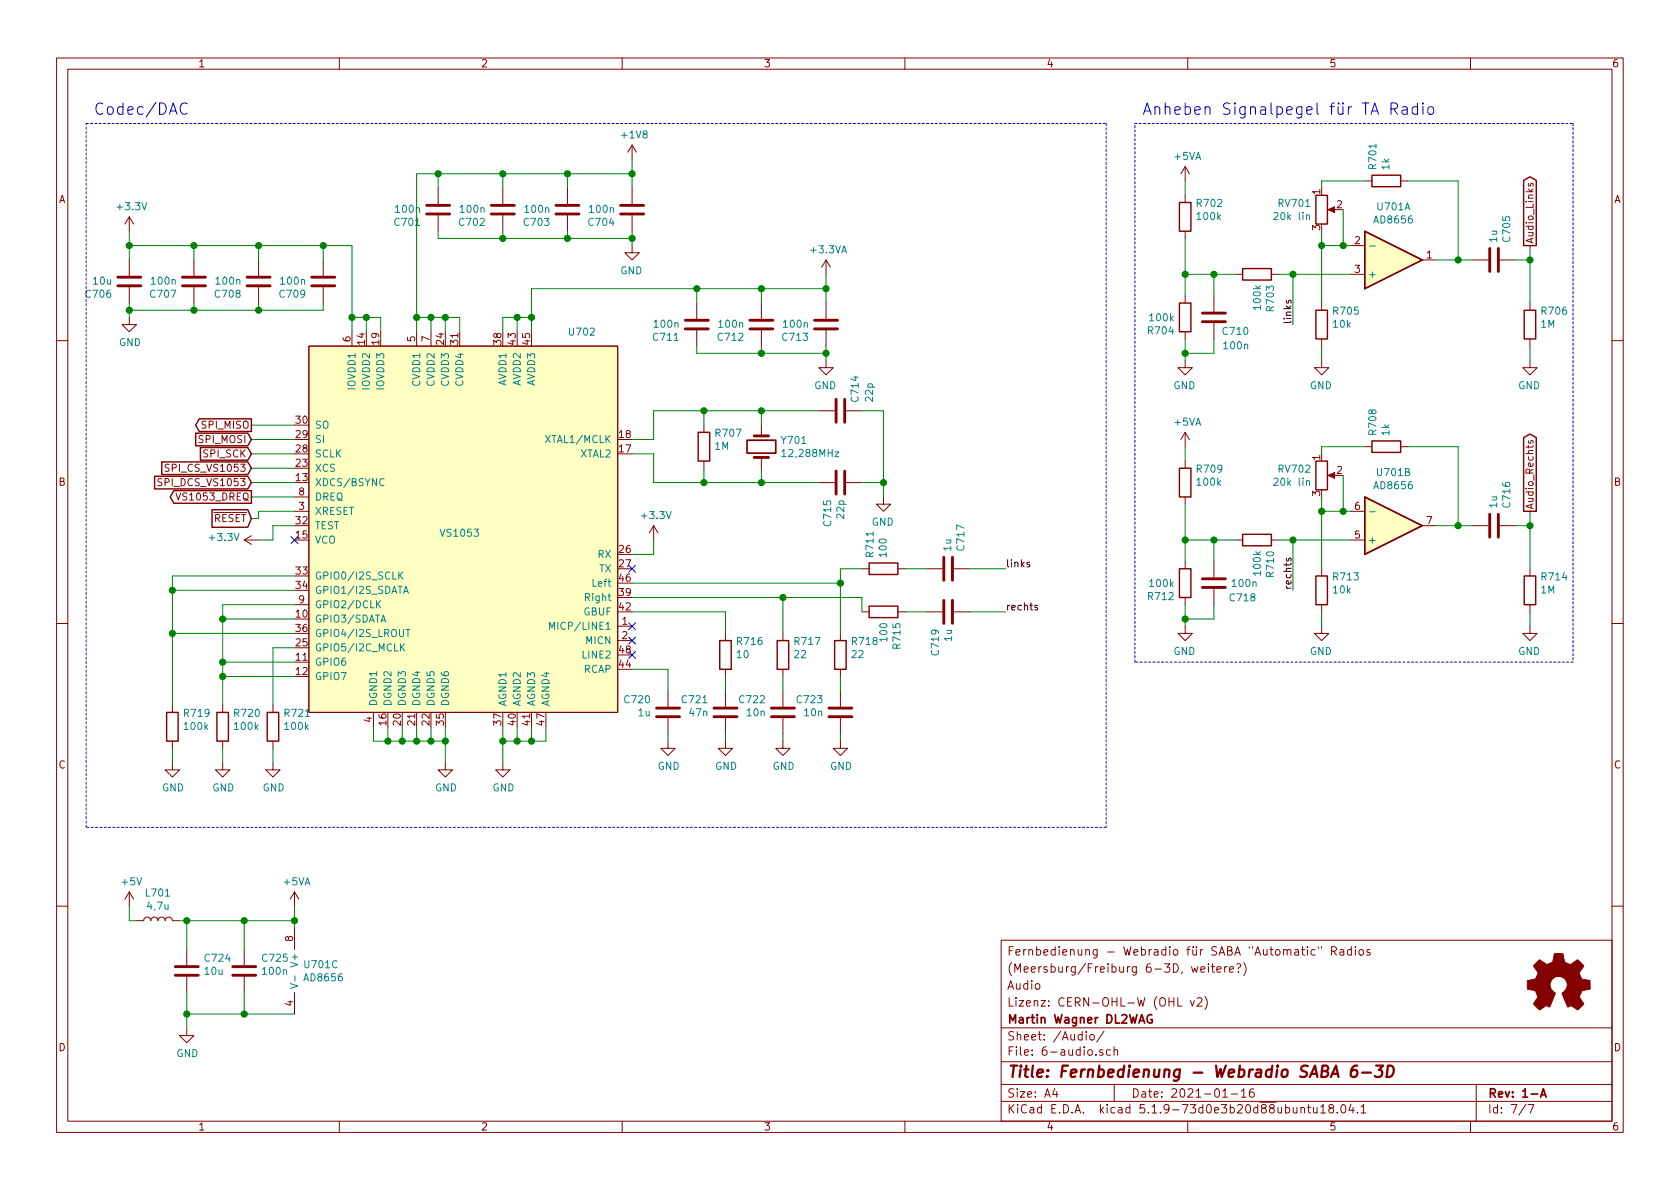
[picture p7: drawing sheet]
<svg xmlns="http://www.w3.org/2000/svg" width="297mm" height="210mm" viewBox="0 0 297 210" stroke-linecap="round" stroke-linejoin="round" font-family="sans-serif">
<g fill="none" stroke="#840000" stroke-width=".18">
<path d="M10 10.3h277v189.9h-277zM12 12.2h273v186.1h-273zM60 10.3v1.9M110 10.3v1.9M160 10.3v1.9M210 10.3v1.9M260 10.3v1.9M22.9 38.3v2.6M22.9 38.3l-.8 1.3M22.9 38.3l.7 1.3M77.5 33.3v2.8M77.5 38.1v2.8"/>
<path d="M88.9 33.3v2.8M88.9 38.1v2.8M100.3 33.3v2.8M100.3 38.1v2.8M111.8 25.6l-.8 1.3M111.8 25.6v2.6M111.8 33.3v2.8M111.8 38.1v2.8M111.8 25.6l.7 1.3M209.5 29.5v2.5M209.5 34.5v1.3M209.5 29.5l-.7 1.2"/>
<path d="M209.5 29.5l.8 1.2M235.2 37.1h1M241.3 32h1.3M247.6 32h1.3M270.3 32.4l-.1 .3 .2 .2h.2l.1-.5h.3v.5M22.9 56.1v1.3h1.2l-1.2 1.3-1.3-1.3h1.3M22.9 46v2.8M22.9 50.8v2.8M34.3 46v2.8M34.3 50.8v2.8M45.7 46v2.8M45.7 50.8v2.8"/>
<path d="M57.1 46v2.8M57.1 50.8v2.8M62.2 58.7v2.5M73.7 58.7v2.5M76.2 58.7v2.5M111.8 43.4v1.3h-1.3l1.3 1.3 1.2-1.3h-1.2M123.2 53.6v2.8M123.2 58.4v2.8M134.6 53.6v2.8M134.6 58.4v2.8M146 46l-.7 1.2M146 46v2.5"/>
<path d="M146 53.6v2.8M146 58.4v2.8M146 46l.8 1.2M209.5 40.9v1.3M209.5 52.3v1.3M209.5 58.7v1.2M214.6 52.3v2.8M214.6 57.1v2.8M218.4 48.5h1.3M224.8 48.5h1.3M233.7 53.6v1.3M233.7 59.9v1.3"/>
<path d="M238.8 48.5h2.5M238.8 43.4h2.5M251.5 46h2.5M260.3 46h2.8M265.2 46h2.8M270.5 53.6v1.3M270.5 59.9v1.3M10 60.2h2M54.6 61.2h54.6v64.8h-54.6zM124.5 75.2v1.2M134.6 75.2v1.9M144.8 72.6h2.8"/>
<path d="M146 63.7v1.3h-1.2l1.2 1.3 1.3-1.3h-1.3M149.6 72.6h2.8M209.5 63.7v1.3h-1.2l1.2 1.3 1.3-1.3h-1.3M209.5 76.4l-.7 1.3M209.5 76.4v2.6M209.5 76.4l.8 1.3M233.7 63.7v1.3h-1.3l1.3 1.3 1.2-1.3h-1.2M241.3 79h1.3M247.6 79h1.3M270.3 77.9l-.1 .3 .2 .2h.2l.1-.5h.3v.5M270.5 63.7v1.3h-1.3l1.3 1.3 1.3-1.3h-1.3M285 60.2h2"/>
<path d="M28.6 84.7l-.5-.1-.1 .2v.3l.5 .3 .1 .3-.2 .2-.5-.1M29.9 82.2l-.5-.1-.2 .1v.4l.6 .2 .1 .3-.2 .3-.5-.1M31.1 87.2l.4 1.2 .5-1.2M43.2 95.5h2.5M43.2 95.5l1.2 .8M44.4 94.7l-1.2 .8M52.1 90.4h2.5M52.1 87.9h2.5M115.6 93l-.8 1.2M115.6 93v2.5M115.6 93l.7 1.2M124.5 81.5v1.3"/>
<path d="M134.6 80.9v1.9M144.8 85.3h2.8M149.6 85.3h2.8M156.2 87.9v1.2h-1.3l1.3 1.3 1.3-1.3h-1.3M209.5 81.5v1.3M209.5 87.9v1.2M209.5 99.3v1.3M214.6 99.3v2.8M218.4 95.5h1.3M224.8 95.5h1.3M235.2 84.1h1M238.8 95.5h2.5"/>
<path d="M238.8 90.4h2.5M251.5 93h2.5M260.3 93h2.8M265.2 93h2.8M10 110.3h2M52.1 106.9h2.5M109.2 110.7h2.6M109.2 113.3h2.6M128.3 112v1.3M128.3 118.4v1.2M138.4 112v1.3M138.4 118.4v1.2"/>
<path d="M148.6 112v1.3M148.6 118.4v1.2M152.4 100.6h1.3M152.4 108.2h1.3M158.7 100.6h1.3M158.7 108.2h1.3M163.8 100.6h2.8M163.8 108.2h2.8M168.7 100.6h2.7M168.7 108.2h2.7M209.5 110.7v1.3h-1.2l1.2 1.3 1.3-1.3h-1.3M209.5 105.7v1.2"/>
<path d="M214.6 104.1v2.8M233.7 110.7v1.3h-1.3l1.3 1.3 1.2-1.3h-1.2M233.7 100.6v1.2M233.7 106.9v1.3M270.5 110.7v1.3h-1.3l1.3 1.3 1.3-1.3h-1.3M270.5 100.6v1.2M270.5 106.9v1.3M285 110.3h2M30.5 134.9v1.2h1.2l-1.2 1.3-1.3-1.3h1.3M30.5 124.7v1.3M30.5 131.1v1.2M39.4 134.9v1.2h1.2l-1.2 1.3-1.3-1.3h1.3"/>
<path d="M39.4 124.7v1.3M39.4 131.1v1.2M48.3 134.9v1.2h1.2l-1.2 1.3-1.3-1.3h1.3M48.3 124.7v1.3M48.3 131.1v1.2M66 126v2.5M78.7 134.9v1.2h1.3l-1.3 1.3-1.2-1.3h1.2M88.9 134.9v1.2h1.3l-1.3 1.3-1.3-1.3h1.3M118.1 131.1v1.2h1.3l-1.3 1.3-1.3-1.3h1.3M118.1 122.2v2.8M118.1 127v2.8M128.3 131.1v1.2h1.2l-1.2 1.3-1.3-1.3h1.3"/>
<path d="M128.3 122.2v2.8M128.3 127v2.8M138.4 131.1v1.2h1.3l-1.3 1.3-1.2-1.3h1.2M138.4 122.2v2.8M138.4 127v2.8M148.6 131.1v1.2h1.3l-1.3 1.3-1.3-1.3h1.3M148.6 122.2v2.8M148.6 127v2.8M22.9 157.7v2.6M22.9 157.7l-.8 1.3M22.9 157.7l.7 1.3M52.1 157.7l-.8 1.3"/>
<path d="M52.1 157.7v2.6M52.1 157.7l.7 1.3M10 160.2h2M24.1 162.8h1.3a.63 .63 0 0 1 .6-.6 .63 .63 0 0 1 .7 .6 .63 .63 0 0 1 .6-.6 .63 .63 0 0 1 .6 .6 .63 .63 0 0 1 .7-.6 .63 .63 0 0 1 .6 .6 .63 .63 0 0 1 .6-.6 .63 .63 0 0 1 .7 .6h1.2M33 167.9v2.8M33 172.7v2.8M43.2 167.9v2.8M43.2 172.7v2.8M52.1 164.1v3.8M52.1 175.5v3.8M177 166.3h108v32h-108zM208.3 176.4v1.5h.7"/>
<path d="M210.5 176.9l.3 1 .4-1M211.7 176.6l.2-.2h.3l.3 .2v.3l-.9 1h.9M212.3 171.4l.7-.1v-.3l-.5-.1-.2 .2 .1 .8h.6M213 176.2a1.71 1.71 0 0 1 0 2.3M213.7 170.4v.2M213.7 170.9v1M214.2 170.9h.6M214.4 170.4v1.3l.4 .2M215.2 171.4l.7-.1-.1-.3-.4-.1-.2 .2v.8h.6M216.5 170.9v1M217 170.9l-.3 .1-.2 .2M217.4 171.4l.7-.1-.1-.3-.4-.1-.2 .2v.8h.6"/>
<path d="M218.7 170.5l.5-.1a.38 .38 0 0 1 .2 .4 .38 .38 0 0 1-.4 .3l-.1 .3M218.9 171.8v.1M219.9 170.2a1.71 1.71 0 0 1 0 2.3M231.2 167.4v.2M231.2 167.9v1M232.5 168l-.4-.1-.3 .3 .1 .6 .2 .1 .4-.1M233.1 167.4v.3M233.7 167.4v.3M235.4 168.2l.7-.1 .2-.2-.1-.3-.2-.2h-.6v1.5M235.8 168.2l.5 .7M236.9 168h.6l.1 .9M237.6 168.3h-.5l-.2 .2v.3l.2 .1 .5-.1"/>
<path d="M238.9 168l-.4-.1-.3 .3 .1 .6 .2 .1 .4-.1M238.9 167.4v1.5M239.6 167.4v.2M239.6 167.9v1M240.4 168l.2-.1 .4 .1v.8l-.2 .1-.4-.1zM242.2 168l-.3-.1-.2 .2v.2l.5 .2v.3h-.5M285 160.2h2M33 181.9v1.2h1.3l-1.3 1.3-1.3-1.3h1.3M60 198.3v1.9M110 198.3v1.9M160 198.3v1.9M177 194.8h108"/>
<path d="M177 191.8h108M177 187.8h108M177 181.8h108M186.5 192.5l-.4 1h1M186.8 193v1M192 182.4v.2M192 182.9v1M192.8 183.1l.2-.2 .4 .2v.7l-.2 .1-.4-.1zM195 185.7l-.4-.1-.2 .2 .1 .2 .5 .2v.3h-.6M195.2 182.3l-1.3 2M196.3 185.7l-.4-.1-.3 .3 .1 .6 .2 .1 .4-.1M197 185.7l.2-.1 .4 .1v.9"/>
<path d="M197 185.1v1.5M197 191.8v3M210 198.3v1.9M216.2 194h.8M217.7 193.5h1.1M219.5 193l.4-.5v1.5M219.5 194h.8M221.6 192.5a.59 .59 0 0 0-.7 .7l.1 .7 .2 .1 .5-.1 .1-.5-.2-.2-.4-.1-.3 .3M230 196l.2-.2 .4 .1 .1 .9M230 195.8v1M231.2 195.8h.5M231.4 195.3v1.3l.3 .2"/>
<path d="M232.2 195.8l.1 .9 .4 .1 .2-.1M232.9 195.8v1M233.5 195.8l.4-.5v1.5M233.5 196.8h.9M235.2 196l-.3-.3 .2-.3a.48 .48 0 0 1 .6 .1v.4a.52 .52 0 0 0-.7 .2 .52 .52 0 0 0 .1 .6l.4 .1 .2-.1 .1-.4-.3-.3M236.4 196.7v.1M237.3 195.4l.1-.1a.8 .8 0 0 1 .6 .8 .8 .8 0 0 1-.6 .7 1 1 0 0 1-.1-1.4zM238.9 195.2l-.4 1.1h.9M239.2 195.8v1M240 196.7v.1M240.6 195.8l.5-.5v1.5M240.6 196.8h.9"/>
<path d="M260 198.3v1.9M261 191.8v6.5M269.8 195.2l-1.2 2M270.2 195.3h1l-.6 1.5"/>
</g>
<path d="M132.1 77.8h5.1v2.3h-5.1zM203.7 179.5a.73 .73 0 0 0-.9 .5 .73 .73 0 0 0 .5 .9l.4-.1v-.5h-.2M272.4 194l.5-1.5 .5 1.5M272.5 193.6h.7" fill="none" stroke="#840000" stroke-width=".3"/>
<path d="M240 188.4a.93 .93 0 0 0-1.1 .9l-.1 .8 .2 .2a.66 .66 0 0 0 1-.2v-.5l-.3-.4a.69 .69 0 0 0-.8 .4M240.8 189.7h1.6M243.3 188.4h1.3l-.8 .8a.48 .48 0 0 1 .6 .4l-.1 .5-.2 .2-.8 .1-.2-.1M245.4 188.4h.5a.95 .95 0 0 1 .4 1.6 .9 .9 0 0 1-1.1 .4z" fill="none" stroke="#840000" stroke-width=".41"/>
<g fill="none" stroke="#840000" stroke-width=".25">
<path d="M208.5 35.8h2.1v5.1h-2.1zM232.7 34.5h2v5.1h-2zM242.6 31h5v2h-5zM269.4 31.9l1.1-.6 1.1 .6v11.5h-2.2zM208.5 53.6h2.1v5.1h-2.1zM219.7 47.5h5.1v2h-5.1zM232.7 54.9h2v5h-2zM241.3 40.9l10.2 5.1-10.2 5zM269.5 54.9h2v5h-2zM34.6 76.6h9.2l.6 1.1-.6 1.1h-9.2zM35.2 74.1h9.2v2.2h-9.2l-.6-1.1zM35.4 79.1h8.4l.6 1.2-.6 1.1h-8.4z"/>
<path d="M123.4 76.4h2.1v5.1h-2.1zM242.6 78h5v2h-5zM269.4 77.4l1.1-.6 1.1 .6v13h-2.2zM27.3 84.2h16.5l.6 1.1-.6 1.2h-16.5zM28.6 81.7h15.2l.6 1.1-.6 1.1h-15.2zM30.7 86.8h13.7v2.2h-13.7l-.6-1.1zM37.5 90.1h6.3l.6 1.6-.6 1.5h-6.3zM153.7 99.6h5v2h-5zM208.5 82.8h2.1v5.1h-2.1zM219.7 94.5h5.1v2h-5.1zM232.7 81.5h2v5.1h-2zM241.3 87.9l10.2 5.1-10.2 5z"/>
<path d="M127.3 113.3h2v5.1h-2zM137.4 113.3h2v5.1h-2zM147.6 113.3h2v5.1h-2zM153.7 107.2h5v2h-5zM208.5 100.6h2.1v5.1h-2.1zM232.7 101.8h2v5.1h-2zM269.5 101.8h2v5.1h-2zM29.5 126h2v5.1h-2zM38.4 126h2v5.1h-2zM47.2 126h2.1v5.1h-2.1z"/>
</g>
<g fill="none" stroke="#840000" stroke-width=".51">
<path d="M75.4 36.3h4.1M75.4 37.8h4.1M86.9 36.3h4M86.9 37.8h4M98.3 36.3h4.1M98.3 37.8h4.1M109.7 36.3h4.1M109.7 37.8h4.1M20.8 49h4.1M20.8 50.5h4.1M32.3 49h4M32.3 50.5h4"/>
<path d="M43.7 49h4.1M43.7 50.5h4.1M55.1 49h4.1M55.1 50.5h4.1M121.2 56.6h4M121.2 58.2h4M132.6 56.6h4.1M132.6 58.2h4.1M144 56.6h4.1M144 58.2h4.1M212.6 55.4h4.1M212.6 56.9h4.1"/>
<path d="M263.4 43.9v4.1M264.9 43.9v4.1M133.3 77.1h2.6M147.8 70.6v4.1M149.4 70.6v4.1M133.3 80.9h2.6M147.8 83.3v4.1M149.4 83.3v4.1M166.9 98.5v4.1M168.4 98.5v4.1M263.4 90.9v4.1M264.9 90.9v4.1"/>
<path d="M166.9 106.2v4M168.4 106.2v4M212.6 103.9h4.1M212.6 102.4h4.1M116.1 126.7h4M116.1 125.2h4M126.2 126.7h4.1M126.2 125.2h4.1M136.4 126.7h4.1M136.4 125.2h4.1M146.6 126.7h4M146.6 125.2h4"/>
<path d="M31 172.5h4.1M31 170.9h4.1M41.1 172.5h4.1M41.1 170.9h4.1"/>
</g>
<g fill="#840000" stroke="#840000" stroke-width=".18">
<path d="M234.8 84.1l1.2-.5v1z"/>
<path d="M234.8 37.1l1.2-.5v1z"/>
<path d="M271.7 170.2l.5-.5 .9 .6a.62 .62 0 0 0 1 0l.2-.1a1.62 1.62 0 0 0 .5-1.3l.1-.3 1.4 .1 .2 .7a.74 .74 0 0 0 .7 1l.5 .2 1.3-.9 1 1.1-.4 .6a.75 .75 0 0 0-.1 1.2l.2 .5 1.4 .3 .1 1.5-1.5 .3v.1a1.23 1.23 0 0 0-.3 1.2l.6 1-.1 .2-1 .9-.8-.6a.54 .54 0 0 0-.8 .1l-1.1-2.4a2.33 2.33 0 0 0 .9-1.9 1.54 1.54 0 0 0-2.5-.7 1.54 1.54 0 0 0 .4 2.5l-1.1 2.5a.69 .69 0 0 0-1.1 .1l-.6 .4-1.1-1.1 .8-1.2-.2-.5a.71 .71 0 0 0-.9-.7l-.7-.2v-1.5l.4-.1a1.11 1.11 0 0 0 1.2-.7 .72 .72 0 0 0-.2-1.2l-.4-.6z"/>
</g>
<g fill="none" stroke="#008484" stroke-width=".18">
<path d="M231 38.1l.2-.1h.3v.8M242.2 43.5h1M138.3 79.8l.3-.3v1.2M67.9 84.8a.5 .5 0 0 0-.6 0 .5 .5 0 0 0-.2 .6 .45 .45 0 0 0 .3 .4 .45 .45 0 0 0 .5 0M138.3 80.7h.7M231 85.1l.2-.1h.3v.8M242.2 90.5h1M66.8 106.8l.5 .7M67.3 106.2l-.7 .8M67.4 110l.4-1.2 .4 1.2M67.5 109.7h.6M70.5 101.1v1.3"/>
<path d="M70.7 101.7l.5 .7M70.8 113.8v1.3M71 114.4l.5 .7M71.2 101.1l-.7 .8M71.3 104.9l.5-1.2 .4 1.2M71.5 104.6h.6M71.5 113.8l-.7 .8M71.8 111.3h.7M72.1 111.3v1.3M97.2 111.3v-1.3l.4 .9 .4-.9v1.3M51.4 173.9l1.2 .5-1.2 .4M52.1 172.6v.9"/>
</g>
<g fill="#ffffc2" stroke="#ffffc2" stroke-width=".18">
<path d="M241.3 87.9l10.2 5.1-10.2 5z"/>
<path d="M241.3 40.9l10.2 5.1-10.2 5z"/>
<path d="M54.6 61.2h54.6v64.8h-54.6z"/>
</g>
<path d="M15.2 21.8h180.4M195.6 21.8v124.5M200.7 21.8h77.4M278.1 21.8v95.3M200.7 117.1v-95.3M278.1 117.1h-77.4M15.2 146.3v-124.5M195.6 146.3h-180.4" fill="none" stroke="#0000c2" stroke-width=".18" stroke-dasharray=".4 .4"/>
<g fill="none" stroke="#008400" stroke-width=".18">
<path d="M77.5 30.7v2.6M88.9 30.7v2.6M100.3 30.7v2.6M111.8 28.2v5.1M111.8 30.7h-38.1v28M209.5 32v2.5M237.5 37.1v6.3M241.3 32h-7.6v1.3M248.9 32h8.9v14M22.9 40.9v5.1M22.9 53.6v2.5M22.9 43.4h39.3v15.3"/>
<path d="M34.3 43.4v2.6M34.3 53.6v1.3M45.7 43.4v2.6M45.7 53.6v1.3M57.1 53.6v1.3h-34.2M57.1 43.4v2.6M62.2 56.1h5.1v2.6M64.8 56.1v2.6M73.7 56.1h7.6v2.6M76.2 56.1v2.6M77.5 40.9v1.3h34.3M78.7 56.1v2.6"/>
<path d="M88.9 40.9v1.3M91.4 56.1v2.6M94 56.1h-5.1v2.6M100.3 40.9v1.3M111.8 40.9v2.5M123.2 51v2.6M134.6 51v2.6M146 51h-52v7.7M146 48.5v5.1M209.5 42.2v10.1M209.5 59.9v3.8M209.5 48.5h8.9"/>
<path d="M214.6 48.5v3.8M214.6 59.9v2.6h-5.1M226.1 48.5h12.7M228.6 48.5v8.9M233.7 40.9v12.7M233.7 43.4h5.1M254 46h6.3M268 46h2.5M270.5 43.4v10.2M44.4 77.7h7.7M44.4 75.2h7.7M123.2 61.2v1.3h22.8"/>
<path d="M124.5 72.6v2.6M134.6 61.2v1.3M134.6 72.6v2.6M144.8 72.6h-29.2v5.1h-3.8M146 61.2v2.5M152.4 72.6h3.8v15.3M209.5 79v2.5M233.7 61.2v2.5M241.3 79h-7.6v1.3M248.9 79h8.9v14M270.5 61.2v2.5M44.4 82.8h7.7"/>
<path d="M44.4 80.3h7.7M44.4 85.3h7.7M44.4 87.9h7.7M52.1 93h-3.8v2.5h-2.6M52.1 90.4h-6.4v1.3h-1.3M111.8 80.3h3.8v5h29.2M115.6 95.5v2.5h-3.8M124.5 82.8v2.5M134.6 82.8v2.5M152.4 85.3h3.8M209.5 95.5h8.9M209.5 89.1v10.2"/>
<path d="M214.6 95.5v3.8M226.1 95.5h12.7M228.6 95.5v8.9M233.7 90.4h5.1M233.7 87.9v12.7M237.5 84.1v6.3M254 93h6.3M268 93h2.5M270.5 90.4v10.2M30.5 112h21.6M30.5 104.4h21.6M39.4 109.5h12.7"/>
<path d="M39.4 117.1h12.7M39.4 119.6h12.7M52.1 114.5h-3.8v10.2M52.1 106.9h-12.7v17.8M52.1 101.8h-21.6v22.9M111.8 118.4h6.3v3.8M111.8 108.2h16.5v3.8M111.8 103.1h36.8M111.8 105.7h40.6v2.5M128.3 119.6v2.6M138.4 105.7v6.3M138.4 119.6v2.6"/>
<path d="M148.6 119.6v2.6M152.4 100.6h-3.8v11.4M160 108.2h3.8M160 100.6h3.8M171.4 108.2h6.4M171.4 100.6h6.4M209.5 106.9v3.8M214.6 106.9v2.6h-5.1M233.7 108.2v2.5M270.5 108.2v2.5M30.5 132.3v2.6M39.4 132.3v2.6"/>
<path d="M48.3 132.3v2.6M66 128.5v2.6h12.7M68.6 128.5v2.6M71.1 128.5v2.6M73.7 128.5v2.6M76.2 128.5v2.6M78.7 128.5v6.4M88.9 128.5v6.4M91.4 128.5v2.6M94 128.5v2.6M96.5 128.5v2.6h-7.6M118.1 129.8v1.3"/>
<path d="M128.3 129.8v1.3M138.4 129.8v1.3M148.6 129.8v1.3M22.9 160.3v2.5h1.2M31.7 162.8h20.4M33 162.8v5.1M33 175.5v6.4M33 179.3h19.1M43.2 162.8v5.1M43.2 175.5v3.8M52.1 160.3v3.8"/>
</g>
<path d="M227.5 53.1l-.1 .3 .2 .2h.2l.1-.5h.3v.5M182 99.5l-.3-.1-.1 .2v.2l.4 .1v.3h-.4M227.5 98.7l-.1 .3 .2 .2h.2l.1-.5h.3v.5M183.4 107.1l-.3-.1-.1 .2v.2l.4 .1v.3h-.4" fill="none" stroke="#000" stroke-width=".18"/>
<path d="M33.1 18.4a.82 .82 0 0 0-1 0 .82 .82 0 0 0-.2 .9 .75 .75 0 0 0 .3 .8 .75 .75 0 0 0 .9-.1M245.9 19.2h.8a.54 .54 0 0 0 .4-.5 .54 .54 0 0 0-.4-.5h-.8v2M246.4 19.2l.7 1M248 19l.2-.1 .5 .1 .1 1.2M248.8 19.3l-.6 .2a.39 .39 0 0 0-.4 .3 .39 .39 0 0 0 .4 .4l.6-.1M250.6 19l-.5-.1-.4 .3v.6l.2 .3 .2 .1 .5-.1M250.6 18.2v2M251.6 18.2l-.1 .1h.2l-.1-.1v.2M251.6 18.9v1.3M252.6 19a.54 .54 0 0 1 .9 .2v.6a.54 .54 0 0 1-.5 .4 .54 .54 0 0 1-.5-.4v-.6z" fill="none" stroke="#0000c2" stroke-width=".18"/>
<g fill="#008400" stroke="#008400" stroke-width=".25">
<circle cx="146.1" cy="62.5" r=".51"/>
<circle cx="33" cy="162.8" r=".51"/>
<circle cx="78.7" cy="131.1" r=".51"/>
<circle cx="64.8" cy="56.1" r=".51"/>
<circle cx="91.4" cy="131.1" r=".51"/>
<circle cx="43.2" cy="162.8" r=".51"/>
<circle cx="94" cy="131.1" r=".51"/>
<circle cx="43.2" cy="179.3" r=".51"/>
<circle cx="33" cy="179.3" r=".51"/>
<circle cx="62.2" cy="56.1" r=".51"/>
<circle cx="76.2" cy="131.1" r=".51"/>
<circle cx="52.1" cy="162.8" r=".51"/>
<circle cx="73.7" cy="131.1" r=".51"/>
<circle cx="71.1" cy="131.1" r=".51"/>
<circle cx="88.9" cy="42.2" r=".51"/>
<circle cx="68.6" cy="131.1" r=".51"/>
<circle cx="134.6" cy="62.5" r=".51"/>
<circle cx="138.4" cy="105.7" r=".51"/>
<circle cx="30.5" cy="104.4" r=".51"/>
<circle cx="30.5" cy="112" r=".51"/>
<circle cx="39.4" cy="109.5" r=".51"/>
<circle cx="39.4" cy="117.1" r=".51"/>
<circle cx="39.4" cy="119.6" r=".51"/>
<circle cx="148.6" cy="103.1" r=".51"/>
<circle cx="134.6" cy="85.3" r=".51"/>
<circle cx="45.7" cy="54.9" r=".51"/>
<circle cx="209.6" cy="48.5" r=".51"/>
<circle cx="45.7" cy="43.4" r=".51"/>
<circle cx="134.6" cy="72.6" r=".51"/>
<circle cx="156.2" cy="85.3" r=".51"/>
<circle cx="124.5" cy="72.6" r=".51"/>
<circle cx="57.2" cy="43.4" r=".51"/>
<circle cx="124.5" cy="85.3" r=".51"/>
<circle cx="88.9" cy="131.1" r=".51"/>
<circle cx="100.3" cy="30.7" r=".51"/>
<circle cx="111.8" cy="42.2" r=".51"/>
<circle cx="94" cy="56.1" r=".51"/>
<circle cx="237.5" cy="43.4" r=".51"/>
<circle cx="233.7" cy="43.4" r=".51"/>
<circle cx="270.5" cy="46" r=".51"/>
<circle cx="77.5" cy="30.7" r=".51"/>
<circle cx="257.8" cy="93" r=".51"/>
<circle cx="100.3" cy="42.2" r=".51"/>
<circle cx="73.7" cy="56.1" r=".51"/>
<circle cx="91.4" cy="56.1" r=".51"/>
<circle cx="78.7" cy="56.1" r=".51"/>
<circle cx="88.9" cy="30.7" r=".51"/>
<circle cx="209.6" cy="109.5" r=".51"/>
<circle cx="76.2" cy="56.1" r=".51"/>
<circle cx="111.8" cy="30.7" r=".51"/>
<circle cx="209.6" cy="95.5" r=".51"/>
<circle cx="214.6" cy="95.5" r=".51"/>
<circle cx="228.6" cy="95.5" r=".51"/>
<circle cx="209.6" cy="62.5" r=".51"/>
<circle cx="134.6" cy="51" r=".51"/>
<circle cx="214.6" cy="48.5" r=".51"/>
<circle cx="22.9" cy="43.4" r=".51"/>
<circle cx="270.5" cy="93" r=".51"/>
<circle cx="228.6" cy="48.5" r=".51"/>
<circle cx="233.7" cy="90.4" r=".51"/>
<circle cx="123.2" cy="51" r=".51"/>
<circle cx="237.5" cy="90.4" r=".51"/>
<circle cx="34.3" cy="43.4" r=".51"/>
<circle cx="146.1" cy="51" r=".51"/>
<circle cx="34.3" cy="54.9" r=".51"/>
<circle cx="257.8" cy="46" r=".51"/>
<circle cx="22.9" cy="54.9" r=".51"/>
</g>
<path d="M51.5 94.9l1.2 1.2M52.7 94.9l-1.2 1.2M111.2 100l1.2 1.2M112.4 100l-1.2 1.2M111.2 115.2l1.2 1.2M111.2 112.7l1.2 1.2M111.2 110.1l1.2 1.2M112.4 115.2l-1.2 1.2M112.4 112.7l-1.2 1.2M112.4 110.1l-1.2 1.2" fill="none" stroke="#000084" stroke-width=".18"/>
<g font-size="2.8" fill="#0000c2">
<text x="16.5" y="20.3">Codec/DAC</text>
<text x="201.9" y="20.3">Anheben Signalpegel für TA Radio</text>
</g>
<text font-size="2.8" fill="#840000" x="178" y="190.5">Title: Fernbedienung - Webradio SABA 6-3D</text>
<g font-size="2.1" fill="#840000">
<text x="178" y="172">(Meersburg/Freiburg 6-3D, weitere?)</text>
<text x="178" y="169">Fernbedienung - Webradio für SABA &quot;Automatic&quot; Radios</text>
<text x="178" y="178">Lizenz: CERN-OHL-W (OHL v2)</text>
<text x="178" y="175">Audio</text>
<text x="178" y="184">Sheet: /Audio/</text>
<text x="178" y="181">Martin Wagner DL2WAG</text>
<text x="178" y="186.7">File: 6-audio.sch</text>
<text x="178" y="196.9">KiCad E.D.A. kicad 5.1.9-73d0e3b20d88ubuntu18.04.1</text>
<text x="178" y="194.1">Size: A4</text>
<text x="200" y="194.1">Date: 2021-01-16</text>
<text x="263" y="194.1">Rev: 1-A</text>
<text x="263" y="196.9">Id: 7/7</text>
</g>
<g font-size="1.8" fill="#840000">
<text x="35" y="11.9">1</text>
<text x="85" y="11.9">2</text>
<text x="135" y="11.9">3</text>
<text x="185" y="11.9">4</text>
<text x="235" y="11.9">5</text>
<text x="285" y="11.9">6</text>
<text x="10.4" y="35.9">A</text>
<text x="233.4" y="34.4" transform="rotate(-90 233.4 34.4)">1</text>
<text x="285.4" y="35.9">A</text>
<text x="233.4" y="40.7" transform="rotate(-90 233.4 40.7)">3</text>
<text x="236.4" y="36.8">2</text>
<text x="239.5" y="43.2">2</text>
<text x="252.2" y="45.7">1</text>
<text x="271.1" y="43.2" transform="rotate(-90 271.1 43.2)">Audio_Links</text>
<text x="239.5" y="48.3">3</text>
<text x="62" y="60.4" transform="rotate(-90 62 60.4)">6</text>
<text x="64.5" y="60.9" transform="rotate(-90 64.5 60.9)">14</text>
<text x="67.1" y="60.9" transform="rotate(-90 67.1 60.9)">19</text>
<text x="73.4" y="60.4" transform="rotate(-90 73.4 60.4)">5</text>
<text x="75.9" y="60.4" transform="rotate(-90 75.9 60.4)">7</text>
<text x="78.5" y="60.9" transform="rotate(-90 78.5 60.9)">24</text>
<text x="81" y="60.9" transform="rotate(-90 81 60.9)">31</text>
<text x="88.6" y="60.9" transform="rotate(-90 88.6 60.9)">38</text>
<text x="91.2" y="60.9" transform="rotate(-90 91.2 60.9)">43</text>
<text x="93.7" y="60.9" transform="rotate(-90 93.7 60.9)">45</text>
<text x="35.8" y="75.8">SPI_MISO</text>
<text x="52.4" y="77.5">29</text>
<text x="52.4" y="74.9">30</text>
<text x="109.5" y="77.5">18</text>
<text x="30.1" y="83.4">SPI_CS_VS1053</text>
<text x="35.3" y="78.4">SPI_MOSI</text>
<text x="36.1" y="80.9">SPI_SCK</text>
<text x="52.4" y="82.5">23</text>
<text x="52.4" y="80">28</text>
<text x="109.5" y="80">17</text>
<text x="233.4" y="81.4" transform="rotate(-90 233.4 81.4)">1</text>
<text x="236.4" y="83.8">2</text>
<text x="10.4" y="85.9">B</text>
<text x="28.8" y="86">SPI_DCS_VS1053</text>
<text x="31.8" y="88.5">VS1053_DREQ</text>
<text x="52.4" y="85.1">13</text>
<text x="52.9" y="87.6">8</text>
<text x="233.4" y="87.7" transform="rotate(-90 233.4 87.7)">3</text>
<text x="285.4" y="85.9">B</text>
<text x="37.8" y="92.3">RESET</text>
<text x="52.4" y="95.2">15</text>
<text x="52.4" y="92.7">32</text>
<text x="52.9" y="90.2">3</text>
<text x="239.5" y="95.2">5</text>
<text x="239.5" y="90.2">6</text>
<text x="252.2" y="92.7">7</text>
<text x="271.1" y="90.2" transform="rotate(-90 271.1 90.2)">Audio_Rechts</text>
<text x="52.4" y="101.6">33</text>
<text x="109.5" y="97.8">26</text>
<text x="109.5" y="100.3">27</text>
<text x="52.4" y="104.1">34</text>
<text x="52.9" y="106.7">9</text>
<text x="109.5" y="105.4">39</text>
<text x="109.5" y="107.9">42</text>
<text x="109.5" y="102.9">46</text>
<text x="52.4" y="109.2">10</text>
<text x="52.4" y="111.8">36</text>
<text x="110" y="110.5">1</text>
<text x="110" y="113">2</text>
<text x="52.4" y="116.8">11</text>
<text x="52.4" y="119.4">12</text>
<text x="52.4" y="114.3">25</text>
<text x="109.5" y="118.1">44</text>
<text x="109.5" y="115.6">48</text>
<text x="65.8" y="127.7" transform="rotate(-90 65.8 127.7)">4</text>
<text x="68.3" y="128.2" transform="rotate(-90 68.3 128.2)">16</text>
<text x="70.9" y="128.2" transform="rotate(-90 70.9 128.2)">20</text>
<text x="73.4" y="128.2" transform="rotate(-90 73.4 128.2)">21</text>
<text x="75.9" y="128.2" transform="rotate(-90 75.9 128.2)">22</text>
<text x="78.5" y="128.2" transform="rotate(-90 78.5 128.2)">35</text>
<text x="88.6" y="128.2" transform="rotate(-90 88.6 128.2)">37</text>
<text x="91.2" y="128.2" transform="rotate(-90 91.2 128.2)">40</text>
<text x="93.7" y="128.2" transform="rotate(-90 93.7 128.2)">41</text>
<text x="96.3" y="128.2" transform="rotate(-90 96.3 128.2)">47</text>
<text x="10.4" y="135.9">C</text>
<text x="285.4" y="135.9">C</text>
<text x="51.8" y="166.5" transform="rotate(-90 51.8 166.5)">8</text>
<text x="51.8" y="177.9" transform="rotate(-90 51.8 177.9)">4</text>
<text x="10.4" y="185.9">D</text>
<text x="285.4" y="185.9">D</text>
<text x="35" y="199.9">1</text>
<text x="85" y="199.9">2</text>
<text x="135" y="199.9">3</text>
<text x="185" y="199.9">4</text>
<text x="235" y="199.9">5</text>
<text x="285" y="199.9">6</text>
</g>
<g font-size="1.8" fill="#008484">
<text x="110.1" y="24.5">+1V8</text>
<text x="207.7" y="28.3">+5VA</text>
<text x="243.4" y="29.8" transform="rotate(-90 243.4 29.8)">R701</text>
<text x="245.7" y="30" transform="rotate(-90 245.7 30)">1k</text>
<text x="20.9" y="37.2">+3.3V</text>
<text x="69.9" y="39.9">C701</text>
<text x="70.1" y="37.6">100n</text>
<text x="81.3" y="39.9">C702</text>
<text x="81.5" y="37.6">100n</text>
<text x="92.8" y="39.9">C703</text>
<text x="92.9" y="37.6">100n</text>
<text x="104.2" y="39.9">C704</text>
<text x="104.4" y="37.6">100n</text>
<text x="211.7" y="36.6">R702</text>
<text x="211.8" y="38.9">100k</text>
<text x="225.7" y="38.9">20k lin</text>
<text x="226.2" y="36.6">RV701</text>
<text x="243.2" y="39.5">AD8656</text>
<text x="243.6" y="37.2">U701A</text>
<text x="143.5" y="44.8">+3.3VA</text>
<text x="264.7" y="42.8" transform="rotate(-90 264.7 42.8)">1u</text>
<text x="267" y="42.6" transform="rotate(-90 267 42.6)">C705</text>
<text x="15.3" y="52.6">C706</text>
<text x="16.6" y="50.3">10u</text>
<text x="26.7" y="52.6">C707</text>
<text x="26.9" y="50.3">100n</text>
<text x="38.2" y="52.6">C708</text>
<text x="38.3" y="50.3">100n</text>
<text x="49.6" y="52.6">C709</text>
<text x="49.8" y="50.3">100n</text>
<text x="109.7" y="48.5">GND</text>
<text x="241.8" y="49.1">+</text>
<text x="100.8" y="59.4">U702</text>
<text x="115.8" y="58">100n</text>
<text x="127.2" y="58">100n</text>
<text x="138.7" y="58">100n</text>
<text x="203.1" y="59.1">R704</text>
<text x="203.4" y="56.8">100k</text>
<text x="216.3" y="59.2">C710</text>
<text x="222.9" y="54.6" transform="rotate(-90 222.9 54.6)">100k</text>
<text x="225.2" y="54.9" transform="rotate(-90 225.2 54.9)">R703</text>
<text x="235.8" y="58">10k</text>
<text x="235.9" y="55.6">R705</text>
<text x="272.5" y="58">1M</text>
<text x="272.7" y="55.6">R706</text>
<text x="21" y="61.2">GND</text>
<text x="115.6" y="60.3">C711</text>
<text x="127.1" y="60.3">C712</text>
<text x="138.5" y="60.3">C713</text>
<text x="216.5" y="61.8">100n</text>
<text x="62.9" y="68.8" transform="rotate(-90 62.9 68.8)">IOVDD1</text>
<text x="65.4" y="68.8" transform="rotate(-90 65.4 68.8)">IOVDD2</text>
<text x="67.9" y="68.8" transform="rotate(-90 67.9 68.8)">IOVDD3</text>
<text x="74.3" y="68.2" transform="rotate(-90 74.3 68.2)">CVDD1</text>
<text x="76.8" y="68.2" transform="rotate(-90 76.8 68.2)">CVDD2</text>
<text x="79.4" y="68.2" transform="rotate(-90 79.4 68.2)">CVDD3</text>
<text x="81.9" y="68.2" transform="rotate(-90 81.9 68.2)">CVDD4</text>
<text x="89.5" y="68.2" transform="rotate(-90 89.5 68.2)">AVDD1</text>
<text x="92.1" y="68.2" transform="rotate(-90 92.1 68.2)">AVDD2</text>
<text x="94.6" y="68.2" transform="rotate(-90 94.6 68.2)">AVDD3</text>
<text x="144" y="68.8">GND</text>
<text x="151.8" y="70.9" transform="rotate(-90 151.8 70.9)">C714</text>
<text x="154.4" y="70.9" transform="rotate(-90 154.4 70.9)">22p</text>
<text x="207.5" y="68.8">GND</text>
<text x="231.6" y="68.8">GND</text>
<text x="268.4" y="68.8">GND</text>
<text x="55.6" y="75.8">SO</text>
<text x="126.6" y="77.2">R707</text>
<text x="207.7" y="75.3">+5VA</text>
<text x="243.4" y="76.8" transform="rotate(-90 243.4 76.8)">R708</text>
<text x="245.7" y="77" transform="rotate(-90 245.7 77)">1k</text>
<text x="55.6" y="83.4">XCS</text>
<text x="55.6" y="80.9">SCLK</text>
<text x="55.6" y="78.4">SI</text>
<text x="97" y="78.4">XTAL1/MCLK</text>
<text x="102.6" y="80.9">XTAL2</text>
<text x="126.4" y="79.5">1M</text>
<text x="138.3" y="78.5">Y701</text>
<text x="138.7" y="80.8">12,288MHz</text>
<text x="211.7" y="83.6">R709</text>
<text x="226.2" y="83.6">RV702</text>
<text x="55.6" y="86">XDCS/BSYNC</text>
<text x="55.6" y="88.5">DREQ</text>
<text x="211.8" y="85.9">100k</text>
<text x="225.7" y="85.9">20k lin</text>
<text x="243.2" y="86.5">AD8656</text>
<text x="243.6" y="84.2">U701B</text>
<text x="264.7" y="89.8" transform="rotate(-90 264.7 89.8)">1u</text>
<text x="267" y="89.6" transform="rotate(-90 267 89.6)">C716</text>
<text x="37.2" y="95.7">+3.3V</text>
<text x="55.6" y="91.1">XRESET</text>
<text x="55.6" y="93.6">TEST</text>
<text x="78.1" y="94.9">VS1053</text>
<text x="113.6" y="91.8">+3.3V</text>
<text x="147" y="92.9" transform="rotate(-90 147 92.9)">C715</text>
<text x="149.3" y="91.6" transform="rotate(-90 149.3 91.6)">22p</text>
<text x="154.1" y="93">GND</text>
<text x="55.6" y="96.1">VCO</text>
<text x="105.7" y="98.7">RX</text>
<text x="105.9" y="101.2">TX</text>
<text x="154.5" y="98.4" transform="rotate(-90 154.5 98.4)">R711</text>
<text x="156.8" y="98.4" transform="rotate(-90 156.8 98.4)">100</text>
<text x="168.2" y="97.4" transform="rotate(-90 168.2 97.4)">1u</text>
<text x="170.5" y="97.2" transform="rotate(-90 170.5 97.2)">C717</text>
<text x="222.9" y="101.6" transform="rotate(-90 222.9 101.6)">100k</text>
<text x="225.2" y="101.9" transform="rotate(-90 225.2 101.9)">R710</text>
<text x="241.8" y="96.1">+</text>
<text x="55.6" y="102.5">GPIO0/I2S_SCLK</text>
<text x="55.6" y="105">GPIO1/I2S_SDATA</text>
<text x="55.6" y="107.6">GPIO2/DCLK</text>
<text x="103.7" y="106.3">Right</text>
<text x="105" y="103.8">Left</text>
<text x="203.1" y="106.1">R712</text>
<text x="203.4" y="103.8">100k</text>
<text x="217.6" y="106.3">C718</text>
<text x="218" y="103.8">100n</text>
<text x="235.8" y="104.9">10k</text>
<text x="235.9" y="102.6">R713</text>
<text x="272.5" y="104.9">1M</text>
<text x="272.7" y="102.6">R714</text>
<text x="55.6" y="110.1">GPIO3/SDATA</text>
<text x="55.6" y="112.6">GPIO4/I2S_LROUT</text>
<text x="98.3" y="111.4">MICP/LINE1</text>
<text x="103.2" y="108.8">GBUF</text>
<text x="103.7" y="113.9">MICN</text>
<text x="156.9" y="113.3" transform="rotate(-90 156.9 113.3)">100</text>
<text x="168.3" y="113.4" transform="rotate(-90 168.3 113.4)">1u</text>
<text x="55.6" y="117.7">GPIO6</text>
<text x="55.6" y="115.2">GPIO5/I2C_MCLK</text>
<text x="103.2" y="119">RCAP</text>
<text x="103.2" y="116.5">LINE2</text>
<text x="130.4" y="116.4">10</text>
<text x="130.5" y="114.1">R716</text>
<text x="140.5" y="116.4">22</text>
<text x="140.6" y="114.1">R717</text>
<text x="150.7" y="116.4">22</text>
<text x="150.8" y="114.1">R718</text>
<text x="159.2" y="114.6" transform="rotate(-90 159.2 114.6)">R715</text>
<text x="166" y="115.7" transform="rotate(-90 166 115.7)">C719</text>
<text x="207.5" y="115.8">GND</text>
<text x="231.6" y="115.8">GND</text>
<text x="268.4" y="115.8">GND</text>
<text x="55.6" y="120.3">GPIO7</text>
<text x="66.7" y="125" transform="rotate(-90 66.7 125)">DGND1</text>
<text x="69.2" y="125" transform="rotate(-90 69.2 125)">DGND2</text>
<text x="71.8" y="125" transform="rotate(-90 71.8 125)">DGND3</text>
<text x="74.3" y="125" transform="rotate(-90 74.3 125)">DGND4</text>
<text x="76.8" y="125" transform="rotate(-90 76.8 125)">DGND5</text>
<text x="79.4" y="125" transform="rotate(-90 79.4 125)">DGND6</text>
<text x="89.5" y="125" transform="rotate(-90 89.5 125)">AGND1</text>
<text x="92.1" y="125" transform="rotate(-90 92.1 125)">AGND2</text>
<text x="94.6" y="125" transform="rotate(-90 94.6 125)">AGND3</text>
<text x="97.2" y="125" transform="rotate(-90 97.2 125)">AGND4</text>
<text x="110.5" y="124.4">C720</text>
<text x="120.7" y="124.4">C721</text>
<text x="130.9" y="124.4">C722</text>
<text x="141" y="124.4">C723</text>
<text x="32.7" y="126.8">R719</text>
<text x="32.7" y="129.1">100k</text>
<text x="41.6" y="126.8">R720</text>
<text x="41.6" y="129.1">100k</text>
<text x="50.4" y="126.8">R721</text>
<text x="50.5" y="129.1">100k</text>
<text x="112.9" y="126.7">1u</text>
<text x="122" y="126.7">47n</text>
<text x="132.1" y="126.7">10n</text>
<text x="142.3" y="126.7">10n</text>
<text x="116.3" y="136.1">GND</text>
<text x="126.4" y="136.1">GND</text>
<text x="136.6" y="136.1">GND</text>
<text x="146.8" y="136.1">GND</text>
<text x="28.7" y="139.9">GND</text>
<text x="37.5" y="139.9">GND</text>
<text x="46.4" y="139.9">GND</text>
<text x="76.9" y="139.9">GND</text>
<text x="87.1" y="139.9">GND</text>
<text x="21.6" y="156.6">+5V</text>
<text x="25.9" y="158.5">L701</text>
<text x="26.2" y="160.9">4,7u</text>
<text x="50.2" y="156.6">+5VA</text>
<text x="36.3" y="172.4">10u</text>
<text x="36.3" y="170.1">C724</text>
<text x="46.5" y="170.1">C725</text>
<text x="46.6" y="172.4">100n</text>
<text x="52.7" y="170.6" transform="rotate(-90 52.7 170.6)">V+</text>
<text x="54" y="171.2">U701C</text>
<text x="54" y="173.5">AD8656</text>
<text x="31.2" y="186.9">GND</text>
</g>
<g font-size="1.8">
<text x="228.3" y="57.4" transform="rotate(-90 228.3 57.4)">links</text>
<text x="177.8" y="100.3">links</text>
<text x="177.8" y="107.9">rechts</text>
<text x="228.3" y="104.4" transform="rotate(-90 228.3 104.4)">rechts</text>
</g>
</svg>
